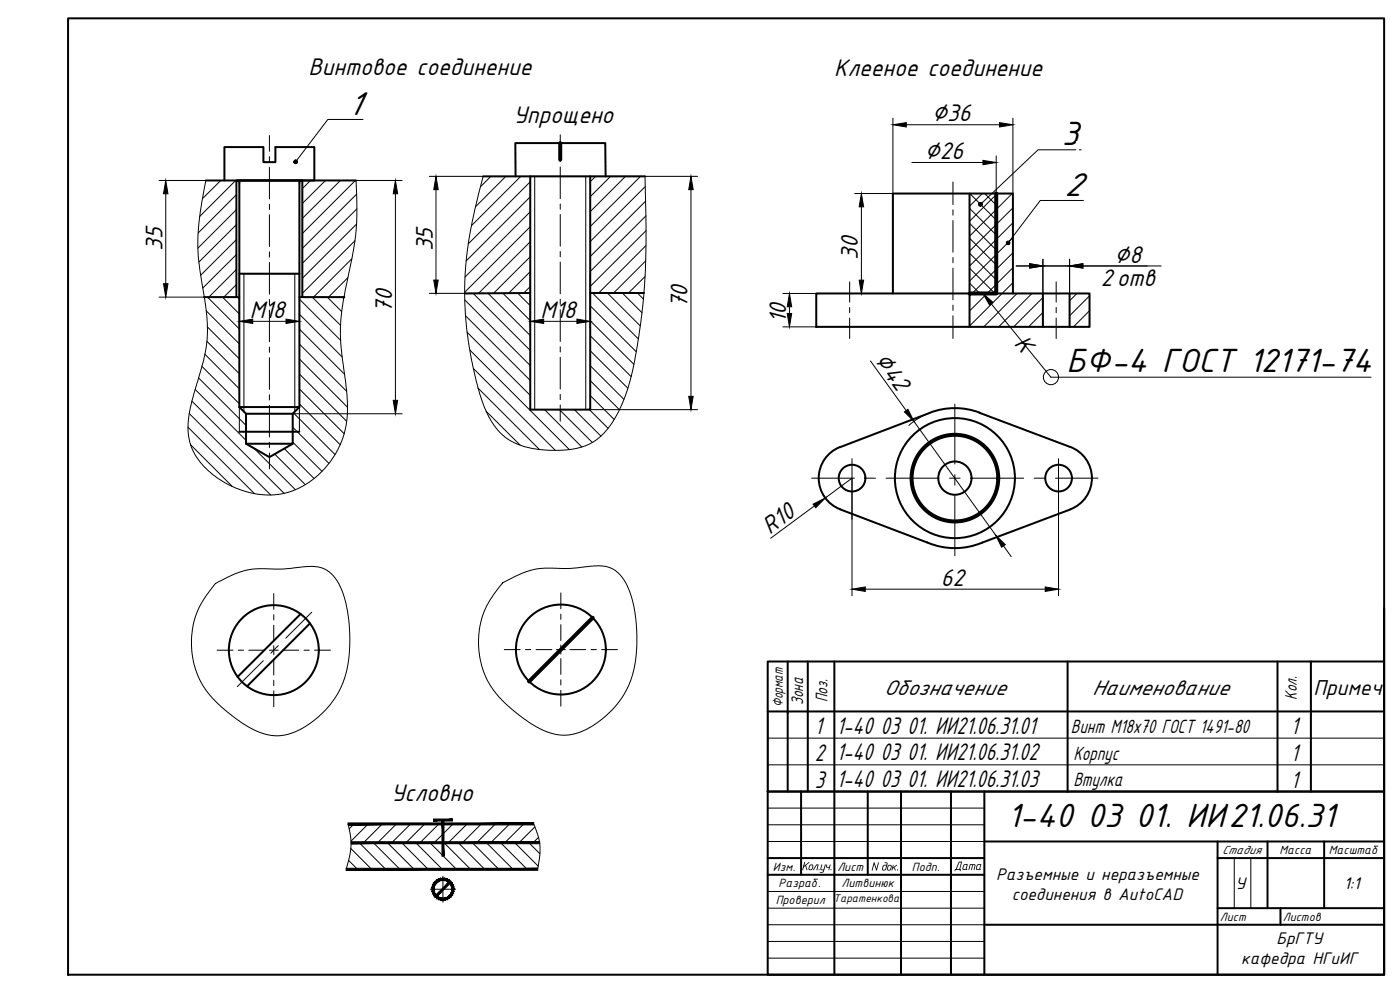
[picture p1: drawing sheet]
<svg xmlns="http://www.w3.org/2000/svg" width="420mm" height="297mm" viewBox="0 0 420 297" stroke-linecap="round" stroke-linejoin="round" font-family="sans-serif">
<!-- layer: 0 -->
<path d="M293.5 259.6l-.3 1.1 .5 .1 .5-1.3zM293.4 259.4l1.1-.1-.4 1.4 .2 .3h-1.2l-.2-.2z" fill="#000"/>
<g fill="none" stroke="#000" stroke-width=".6">
<path d="M20.4 5.5h395v287h-395zM61.8 54.2h45.1M67.3 54.2v-10.1h11.8v4.5h3.6v-4.5h11.6v10.1h-3.8l-.4 .2-.2 .4v67.3l-2.1 2h-14l-2-2M71.2 54.2l.5 .2 .2 .4M71.8 54.9v67.2M145 52.9h48.6M154.7 52.9v-10h26.9l.2 10M159.1 52.9v70h18v-70M291 58.1v40M61.2 89.1h10.6M70.9 89.1v-34.9h19.8v34.9M71.8 82.1h18.1"/>
<path d="M89.9 89.1h13.5M159.1 87.9l-19.6 .2M177.1 87.9h16.2M245 88.1h82v10h-82zM268 88.1v-30h36v30M313 88.1v10M321 88.1v10M71.8 122.1h18.1M71.8 129.5h18.1M73.8 124.1v9h14v-9M73.8 133.1l7.1 4.1 6.9-4.1M252.1 134.1a10 10 0 0 0-6.4 9.4 10 10 0 0 0 6.5 9.3"/>
<path d="M294 123.9l27.1 10.2a10 10 0 0 1 6.6 9.3 10 10 0 0 1-6.5 9.4l-26.4 10a21.1 21.1 0 0 1-16.5 0l-26.2-10M294 123.8a21 21 0 0 0-15 0l-26.9 10.4M90.2 184.2l-18.9 18.9M93 187l-18.8 18.9M236.4 198.5v39M242.4 198.5v39M250.4 198.5v94M320.4 198.5v39M383.4 198.5v39M393.4 198.5v39M415.4 182.5v55h-185M415.4 198.5h-185v39"/>
<path d="M230.4 213.5h185M230.4 237.5h185v55h-185zM240.4 237.5v25M260.4 237.5v25M270.4 237.5v55M285.4 237.5v55M295.4 237.5v55M230.4 257.5h65M295.4 252.5h120M365.4 257.5h50M365.4 252.5v40M380.4 252.5v20"/>
<path d="M397.4 252.5v20M230.4 262.5h65M295.4 277.5h120M365.4 272.5h50M384.3 272.5v5"/>
<circle cx="255.7" cy="143.5" r="4"/>
<circle cx="286.6" cy="143.5" r="18"/>
<circle cx="286.6" cy="143.5" r="5"/>
<circle cx="317.7" cy="143.5" r="4"/>
<circle cx="82.2" cy="195.1" r="13.5"/>
<circle cx="168.3" cy="194.9" r="13.5"/>
</g>
<g fill="none" stroke="#000" stroke-width=".3">
<path d="M108.9 35.8h-10.5l-9.7 12.7M268 35.5v22.6h-11.5M272 37.4h28M304 35.5v22.6M47.7 54.2h14.1l-2.1 12.4-.3 7.8 .6 7.1 2 12.8 .2 7.1-1 6.4-4 14.4-.6 3.7-.2 2.8 .5 3.6 1 3 2.1 3.3 2.4 2.5a26.1 26.1 0 0 0 22.5 7l3.2-.9 2.2-1a27 27 0 0 0 13.8-27.6l-1.7-13.9-.2-6.3 .7-7.5 3.2-16 .8-5.8 .2-8.3-.2-6.6M49.7 58.1v27M66.3 54.2l-5.6 5.4M70.7 54.2l-10.8 10.7M70.9 58.4l-11.4 11.5M80.9 40.6v4.8M80.9 47v1.6M80.9 50.2v9.5"/>
<path d="M87.8 54.2h32.9M93.2 54.2l-2.5 2.4M97.7 54.2l-7 6.9M102.2 54.2l-11.5 11.3M106.6 54.2l-15.9 15.9M107 58.2l-16.3 16.3M118.7 58.1v62M128.8 52.9h16.2l-2.5 10.2-1.5 7.3-1 6.7-.5 7.5v5.9l.6 8.1 1 7.4 1.8 8.4 1.8 6.1 1.9 4.3 1.7 2.9 2.5 2.8 2.8 2 3.4 1.4 3.3 .8 4.7 .4h3.9l4.2-.6 3.7-1.2 2.5-1.5 2-1.9 2.4-3 2.1-3.7 2.2-5.3 1.5-5.1 1.5-7.6 1.4-8.9 .9-8.2 .6-15-.3-20.2M130.8 56.9v27.1M147.3 52.9l-3.1 3.2M151.8 52.9l-9.1 9.1M156.3 52.9l-14.8 14.8"/>
<path d="M159.1 52.9h50.2M159.1 54.5l-18.6 18.7M159.1 59.1l-19.2 19.2M160.5 52.9v70M168.1 40.4v4.9M168.1 46.9v1.6M168.1 50.1v9.5M175.8 52.9v70M178.8 52.9l-1.7 1.6M183.2 52.9l-6.1 6.1M187.7 52.9l-10.6 10.6M192.2 52.9l-15.1 15.1"/>
<path d="M193.6 56l-16.5 16.5M207.4 56.9v62M273 46.8v2h22M286 54.6v6.8M286 58.1h5M291 58.1l8 7.9M294.8 58.1l-3.8 3.8M295.5 58.1l3.5 3.4M299 46.8v41.3M299.3 58.1l-8.3 8.3M303.8 58.1l-12.8 12.8M324.5 44.9h-13l-17.2 16.4"/>
<path d="M70.9 62.9l-11.5 11.6M70.9 67.4l-11.2 11.2M70.9 71.9l-10.7 10.7M70.9 76.4l-10 10M80.9 61.3v1.6M80.9 64.5v9.5M80.9 75.6v1.6M80.9 78.7v9.6M105.6 77.6l-11.5 11.5M106.5 72.2l-15.8 15.8M107 67.2l-16.3 16.3M107.1 62.7l-16.4 16.3"/>
<path d="M159.1 63.5l-19.5 19.6M159.1 68l-19.6 19.7M159.1 72.5l-15.5 15.5M159.1 77l-11 11M168.1 61.2v1.6M168.1 64.3v9.6M168.1 75.5v1.5M168.1 78.6v9.6M193.7 60.4l-16.6 16.6M193.8 78.3l-9.6 9.6M193.9 64.8l-16.8 16.7M193.9 73.7l-14.2 14.2"/>
<path d="M193.9 69.2l-16.8 16.7M258.5 62.1v22M286 63v1.6M286 66.1v9.6M286 77.3v1.5M291 76l8 8M291 71.5l8 8M291 67l8 8M291 62.5l8 8M304 62.4l-13 13M304 66.9l-13 12.9M304 71.3l-13 13"/>
<path d="M304 75.8l-13 13M305 79.8h4M313 77.8v10.3M313 79.8h8M321 77.8v10.3M325 79.8h23.5M325.2 60.1h-13l-9.7 12.8M47.7 89.1h13.5M61.9 93.2l9.9 10M62.2 98.1l9.6 9.6M62.3 89.1l9.5 9.6M66.8 89.1l5 5.1"/>
<path d="M70.9 80.9l-8.2 8.2M70.9 85.4l-3.7 3.7M71.3 89.1l.5 .6M71.8 82.1v16.3M75.8 96.4h10M80.9 89.9v1.5M80.9 93v9.6M89.9 98.7l13.5 13.6M89.9 94.3l12.8 12.8M89.9 89.7l12.3 12.4M89.9 82.1v16.3M93.7 89.1l8.5 8.5"/>
<path d="M98.2 89.1l4.4 4.4M102.7 89.1l.5 .5M103.3 88.9l-.2 .2M104.4 83.3l-5.8 5.8M128.8 88h16.5M139.5 90l19.6 19.7M139.7 94.7l19.4 19.5M140.2 99.7l18.9 18.9M142 88.1l17.1 17.1M146.5 88l12.6 12.7M150.9 88l8.2 8.2M155.4 87.9l3.7 3.8"/>
<path d="M159.1 81.5l-6.4 6.4M159.1 86l-1.9 1.9M159.1 82.1v16.3M163.2 96.4h9.9M168.1 89.7v1.6M168.1 92.9v9.5M177.1 96.2l13.2 13.1M177.1 91.8l13.9 13.8M177.1 82.1v16.3M177.8 87.9l13.8 13.8M182.3 87.9l9.9 9.9M186.8 87.9l5.9 5.9"/>
<path d="M191.3 87.9l1.8 1.8M193.3 87.8l-.2 .1M193.6 83l-5 4.9M235 88.1h10M235 98.1h10M236.9 92v2.1M255 84.6v6.1M255 92.3v1.5M255 95.4v6.2M256.5 88.1h11.5M286 80.4v9.6M286 91.5v1.6"/>
<path d="M286 94.7v6.9M291 84.9l3.1 3.2M291 80.5l7.6 7.6M297.5 91.2l17.9 22h96.1M304 84.8l-13 13M304 80.3l-13 13M305.2 88.1l-10 10M309.7 88.1l-10 10M313 89.3l-8.8 8.8M313 93.8l-4.3 4.3M317 84.6v6.1M317 92.3v1.5"/>
<path d="M317 95.4v6.2M323.2 88.1l-2.2 2.2M327 88.8l-6 6M327 93.2l-4.8 4.9M327 97.7l-.4 .4M58.6 116.8l15.2 15.3M59.6 113.4l14.2 14.2M60.6 109.9l11.2 11.2M61.5 106.3l10.3 10.4M62.1 102.4l9.7 9.7M80.9 104.1v1.6M80.9 107.3v9.5"/>
<path d="M80.9 118.4v1.6M89.9 116.7l13.4 13.4M89.9 112.2l14.1 14.2M89.9 107.7l14.4 14.5M89.9 103.2l14.1 14.2M141 105l29.9 29.9M142.1 110.6l24.6 24.5M143.5 116.5l18.4 18.4M168.1 104v1.6M168.1 107.2v9.5M168.1 118.3v1.6M177.1 118.7l7.2 7.2"/>
<path d="M177.1 114.2l8.8 8.7M177.1 109.7l10.2 10.1M177.1 105.2l11.3 11.3M177.1 100.7l12.3 12.3M261.2 108.3l10.8 14.9M56.4 128.2l19.9 19.9M56.8 124.1l24.4 24.4M57.2 133.4l12.5 12.6M57.6 120.4l27.7 27.6M71.8 122.1v7.4M73.2 123.5v-41.4h15.3v41.4M76.2 134.5l12.5 12.4"/>
<path d="M80.9 121.6v9.5M80.9 132.7v1.6M80.9 135.9v4.8M82.4 136.2l9.2 9.2M85.3 134.6l9 9M87.8 132.6l8.8 8.8M87.8 128.2l10.9 10.8M87.8 124.1h32.9M88.1 123.9l12.4 12.5M89.9 121.2l12.2 12.2M89.9 122.1v7.4M145.9 123.4l10.2 10.2"/>
<path d="M163.4 122.9l11.2 11.2M167.9 122.9l9.9 9.9M168.1 121.5v4.9M172.4 122.9l7.9 7.9M176.9 122.9l5.6 5.6M177.1 122.9h32.2M255.7 137.6v41.2M274.3 126.4l24.5 34.1M279 123.8a21 21 0 0 0-6.3 3.8M286.6 121.2v18M317.7 137.6v41.2M243.6 143.5h12.8"/>
<path d="M244.4 151.8l-13.1 9.7M255.7 143.5l-8 5.9M259.6 143.5h3.1M265.9 143.5h15.9M285 143.5h3.1M286.6 142.4v3.2M286.6 148.8v18M291.3 143.5h15.9M310.4 143.5h3.1M316.7 143.5h12.8M64.7 175.1l5.8-2.9 4.5-1.3 2.4-.3 7.3 .1 8.5-.8 2.4 .2 1.9 .7 1.8 1.2 1.8 2.2 1.3 2.4 .9 2.5 1.4 6.8 .3 7.1-.2 3.4-.6 4.3-.8 2.9-1 2.4-2.5 4.3-3.1 3.6-2.4 2.1-2.8 2-3.3 1.7-3.8 1-3.3-.1-3.2-.8-4.6-2.3-5.8-4.4-4-3.8-2.6-3.4-2.1-4.3-1.1-4.3-.3-3.4 .2-5.1 .9-3.6 1.1-2.9 2-3.4zM82.2 178.1v4.7"/>
<path d="M150.8 174.9l6.1-3 4.3-1.2 2.3-.2 7.4 .1 8.4-.8 2.4 .1 2.1 .8 1.8 1.3 1.7 2 1.3 2.6 .8 2.2 .8 3.1 .6 3.5 .3 7.8-.7 7-1.6 5.1-2.5 4.6-2.1 2.5-1.9 2-4.3 3.3-3.6 1.8-3.7 1h-3.3l-3.2-.9-4.6-2.3-5.9-4.4-4-3.8-2.7-3.6-1.9-4.1-1.1-4-.4-3.7 .3-5.1 .8-3.6 1.6-3.7 1.6-2.5zM168.3 177.9v4.8M259.7 176.8h54M301.2 163.8l2.3 3.2M65.2 195.1h4.7M71.5 195.1h1.6M74.7 195.1h4.8M79 198.2l-7.8 7.8M80.8 195.1h2.7M82.2 184.4v1.6M82.2 187.6v4.8M82.2 193.7v2.7"/>
<path d="M82.2 197.8v4.7M83.5 193.7l-2.2 2.3M84.9 195.1h4.7M91.2 195.1h1.6M93.6 183.7l-7.8 7.8M94.4 195.1h4.8M151.3 194.9h4.8M157.7 194.9h1.6M160.9 194.9h4.7M167 194.9h2.7M168.3 184.3v1.5M168.3 187.4v4.8"/>
<path d="M168.3 193.5v2.8M168.3 197.6v4.8M171 194.9h4.8M177.4 194.9h1.6M180.6 194.9h4.7M82.2 204.1v1.6M82.2 207.3v4.8M168.3 203.9v1.6M168.3 207.1v4.8M230.4 213.5v24v-24h185M230.4 237.5h185M230.4 221.5h185"/>
<path d="M230.4 229.5h185M415.4 237.5h-185h185M104.5 247.2l.6 3.1 .3 3-.4 3.3-1.1 4.2M104.6 258.2l2.7 2.6M105.3 254.6l6.2 6.2M106.3 247.2l-1.5 1.5M107.8 252.8l8 8M110.5 247.2l-5.2 5.2M112 252.8l8.1 8M114.7 247.2l-5.6 5.6M116.3 252.8l8 8M119 247.2l-5.7 5.6"/>
<path d="M120.5 252.8l8 8M123.2 247.2l-5.6 5.6M124.8 252.8l8 8M127.5 247.2l-5.7 5.6M129 252.8l8 8M131.7 247.2l-5.6 5.6M133.2 252.8l8.1 8M136 247.2l-5.7 5.6M137.5 252.8l8 8M140.2 247.2l-5.7 5.6M141.7 252.8l8 8M144.4 247.2l-5.6 5.6"/>
<path d="M146 252.8l8 8M148.7 247.2l-5.6 5.6M150.2 252.8l8 8M152.9 247.2l-5.6 5.6M154.5 252.8l7 7.1M157.2 247.2l-5.7 5.6M158.7 252.8l3.3 3.4M160.2 247.2l1.3 3.7 .5 2.6v2.9l-.6 4.4M160.5 248.1l-4.7 4.7M161.6 251.2l-1.6 1.6M230.4 242.5h65M230.4 247.5h65"/>
<path d="M230.4 252.5h65M370.4 257.5v15M375.4 257.5v15M129.1 266.8h7.6M132.9 262.9v7.8M230.4 267.5h65M230.4 272.5h65M230.4 277.5h65M230.4 282.5h65M230.4 287.5h65"/>
<circle cx="315.4" cy="113.2" r="2.28"/>
<circle cx="132.9" cy="266.8" r="2.84"/>
</g>
<g fill="none" stroke="#000" stroke-width="1.2">
<path d="M168.1 42.9v5M299 58.1v30h-8M177.9 185.3l-19.1 19.2"/>
<circle cx="286.6" cy="143.5" r="13"/>
</g>
<g fill="#000" stroke="#000" stroke-width=".3">
<path d="M268 37.4l4-.6v1.3zM300 36.8l4 .6-4 .7zM49.7 54.2l.7 3.9h-1.3zM118.7 54.2l.6 3.9h-1.3zM130.8 52.9l.7 4h-1.3zM207.4 52.9l.6 4h-1.3zM295 48.1l4 .7-4 .6zM258.5 58.1l.7 4h-1.4zM309 79.1l4 .7-4 .6zM321 79.8l4-.7v1.3zM49.1 85.1h1.3l-.7 4zM71.8 96.4l4-.7v1.3z"/>
<path d="M85.8 95.7l4.1 .7-4.1 .6zM130.2 84h1.3l-.7 4zM159.1 96.4l4.1-.7v1.3zM173.1 95.7l4 .7-4 .6zM236.9 88.1l.7 3.9h-1.3zM236.3 94.1h1.3l-.7 4zM257.8 84.1h1.4l-.7 4zM295 88.1l3 2.6-1 .9zM206.7 118.9h1.3l-.6 4zM118 120.1h1.3l-.6 4zM271.4 123.6l1.1-.8 1.8 3.6zM244 151.3l3.7-1.9-2.9 2.9z"/>
<path d="M255.7 176.8l4-.7v1.3zM298.8 160.5l2.9 2.9-1.1 .8zM313.7 176.1l4 .7-4 .6z"/>
<path d="M88.3 48.3l-.1 .2h.5zM88.2 48.5h.5l-.4 .3zM88.3 48.8l.1 .2 .3-.5z"/>
<path d="M88.7 48.5l-.3 .5 .3 .1zM88.7 48.5l.2 .5-.2 .1zM88.7 48.5l.2 .5 .2-.1z"/>
<path d="M88.8 48l-.1 .5 .3-.3zM88.5 48.1l.3-.1-.1 .5zM88.3 48.3l.4 .2-.2-.4z"/>
<path d="M88.7 48.5l.4 .4 .2-.3zM88.7 48.5l.5-.1 .1 .2zM89 48.2l-.3 .3 .5-.1z"/>
<path d="M293.9 61.7l.2 .1 .2-.5zM294.3 61.3l.1 .5h-.3zM294.3 61.3l.1 .5 .2-.1z"/>
<path d="M293.9 61l-.1 .2 .5 .1zM293.8 61.2l.5 .1-.5 .1zM293.8 61.4l.1 .3 .4-.4z"/>
<path d="M294.3 61.3l.3 .4 .1-.2zM294.3 61.3l.4-.1v.3zM294.3 61.3l.4-.1-.1-.2z"/>
<path d="M294.4 60.8l-.1 .5 .3-.3zM294.1 60.8h.3l-.1 .5zM293.9 61l.4 .3-.2-.5z"/>
<path d="M302.2 72.6l-.2 .2 .5 .1zM302 72.8l.5 .1-.4 .2zM302.1 73.1l.2 .2 .2-.4z"/>
<path d="M302.5 72.9l-.2 .4 .2 .1zM302.5 72.9l.3 .4-.3 .1zM302.5 72.9l.3 .4 .1-.1z"/>
<path d="M302.6 72.4l-.1 .5 .4-.4zM302.4 72.4h.2l-.1 .5zM302.2 72.6l.3 .3-.1-.5z"/>
<path d="M302.5 72.9l.4 .3 .1-.2zM302.5 72.9l.5-.2v.3zM302.9 72.5l-.4 .4 .5-.2z"/>
<path d="M104.5 246.9v.6l55.7-.6zM104.5 247.5l55.7-.6v.6z"/>
<path d="M105.4 252.6v.6l56.6-.6zM105.4 253.2l56.6-.6v.6z"/>
<path d="M130.1 245.7v.6l5.7-.6zM130.1 246.3l5.7-.6v.6z"/>
<path d="M132.6 246.1l.6 10.8v-10.8zM132.6 246.1l.6 10.8h-.6z"/>
<path d="M103.9 260.5v.6l57.5-.6zM103.9 261.1l57.5-.6v.6z"/>
<path d="M134.7 264.6l-3.6 4.4 4-4zM134.7 264.6l-3.6 4.4-.4-.4z"/>
<path d="M135.6 267.3l.6-.5v.6zM135.6 266.8v.5l.6-.5zM136.2 266.2v.6h-.6zM135.6 266.3v.5l.6-.6zM136 265.5l.2 .7-.6 .1zM135.4 265.8l.2 .5 .4-.8zM135.7 265l.3 .5-.6 .3zM135.2 265.3l.2 .5 .3-.8zM135.3 264.5l.4 .5-.5 .3zM135.3 264.5l-.5 .4 .4 .4zM134.8 264.1l.5 .4-.5 .4zM134.8 264.1l-.4 .5 .4 .3zM134.2 263.8l.6 .3-.4 .5zM134.2 263.8l-.3 .5 .5 .3zM133.6 263.6l.6 .2-.3 .5zM133.6 263.6l-.1 .6 .4 .1zM132.9 263.5l.7 .1-.1 .6zM132.9 263.5v.6l.6 .1zM132.3 263.6l.6-.1v.6zM132.3 263.6l.1 .6 .5-.1zM131.7 263.8l.6-.2 .1 .6zM131.7 263.8l.2 .5 .5-.1zM131.1 264.1l.6-.3 .2 .5zM131.1 264.1l.3 .5 .5-.3zM130.6 264.5l.5-.4 .3 .5zM130.6 264.5l.4 .4 .4-.3zM130.6 264.5l.4 .4-.8 .1zM130.2 265l.5 .3 .3-.4zM130.2 265l.5 .3-.8 .2zM129.9 265.5l.5 .3 .3-.5zM129.9 265.5l.5 .3-.7 .4zM129.7 266.2l.6 .1 .1-.5zM129.7 266.2l.6 .1-.7 .5zM129.6 266.8h.6l.1-.5zM129.6 266.8h.6l-.5 .6zM130.2 266.8l-.5 .6 .6-.1zM129.7 267.4l.6-.1-.4 .8zM130.3 267.3l-.4 .8 .5-.3zM129.9 268.1l.5-.3-.2 .8zM130.4 267.8l-.2 .8 .5-.3zM130.2 268.6l.5-.3-.1 .8zM130.7 268.3l-.1 .8 .4-.4zM130.6 269.1l.4-.4 .1 .9zM131 268.7l.1 .9 .3-.5zM131.4 269.1l.3 .8-.6-.3zM131.4 269.1l.3 .8 .2-.6zM131.9 269.3l.4 .8-.6-.2zM131.9 269.3l.4 .8 .1-.6zM132.4 269.5l.5 .6h-.6zM132.4 269.5l.5 .6v-.6zM132.9 269.5l.7 .6h-.7zM132.9 269.5l.7 .6-.1-.6zM133.5 269.5l.7 .4-.6 .2zM133.5 269.5l.7 .4-.3-.6zM133.9 269.3l.9 .3-.6 .3zM133.9 269.3l.9 .3-.4-.5zM134.4 269.1h.9l-.5 .5zM134.4 269.1h.9l-.5-.4zM134.8 268.7l.9-.1-.4 .5zM135.2 268.3l-.4 .4 .9-.1zM135.2 268.3l.8-.2-.3 .5zM135.4 267.8l-.2 .5 .8-.2zM135.4 267.8l.8-.4-.2 .7zM135.6 267.3l-.2 .5 .8-.4z"/>
</g>
<path d="M275.1 45.5l-1.9 3.5M323.1 45.1h.5" fill="none" stroke="#fff" stroke-width=".3"/>
<g fill="#fff" stroke="#fff" stroke-width=".3">
<path d="M270.3 45.2l4.8 .3-1.9 3.5zM270.3 45.2l2.1 6.6 .8-2.8z"/>
<path d="M323.2 42.5l.4 2.6v-2.6zM323.2 42.5l.4 2.6h-.5z"/>
</g>
<g font-size="10.9">
<text x="104.3" y="34.4">1</text>
<text x="318.7" y="43.5">3</text>
<text x="319.4" y="58.7">2</text>
<text x="320.1" y="111.8">БФ-4 ГОСТ 12171-74</text>
<text x="302.4" y="248.1">1-40 03 01. ИИ21.06.31</text>
</g>
<g font-size="8">
<text x="92.6" y="22.4">Винтовое соединение</text>
<text x="250.4" y="22.9">Клееное соединение</text>
<text x="154.1" y="36.9">Упрощено</text>
<text x="279.8" y="36.4">∅36</text>
<text x="277.6" y="47.8">∅26</text>
<text x="48.8" y="75.2" transform="rotate(-90 48.8 75.2)">35</text>
<text x="129.9" y="75.5" transform="rotate(-90 129.9 75.5)">35</text>
<text x="257.5" y="78" transform="rotate(-90 257.5 78)">30</text>
<text x="334.5" y="78.8">∅8</text>
<text x="330.3" y="85.8">2отв</text>
<text x="74.9" y="95.4">M18</text>
<text x="117.7" y="93.8" transform="rotate(-90 117.7 93.8)">70</text>
<text x="162.2" y="95.4">M18</text>
<text x="206.3" y="92.5" transform="rotate(-90 206.3 92.5)">70</text>
<text x="235.9" y="96.9" transform="rotate(-90 235.9 96.9)">10</text>
<text x="304.2" y="103.2" transform="rotate(50 304.2 103.2)">К</text>
<text x="262.4" y="108.1" transform="rotate(54 262.4 108.1)">∅42</text>
<text x="231.1" y="160.4" transform="rotate(-37 231.1 160.4)">R10</text>
<text x="282.4" y="175.8">62</text>
<text x="244.5" y="220.3">1</text>
<text x="251.1" y="220.1">1-40 03 01. ИИ21.06.31.01</text>
<text x="387.4" y="220.3">1</text>
<text x="244.5" y="228.3">2</text>
<text x="251.1" y="228.1">1-40 03 01. ИИ21.06.31.02</text>
<text x="387.4" y="228.3">1</text>
<text x="244.5" y="236.3">3</text>
<text x="251.1" y="236.1">1-40 03 01. ИИ21.06.31.03</text>
<text x="387.4" y="236.3">1</text>
<text x="117.4" y="240.2">Условно</text>
</g>
<g font-size="7">
<text x="265.3" y="208.4">Обозначение</text>
<text x="327.8" y="208.4">Наименование</text>
<text x="394.2" y="208.5">Примеч.</text>
</g>
<g font-size="6.4">
<text x="321.4" y="220">Винт М18х70 ГОСТ 1491-80</text>
<text x="322.1" y="228.2">Корпус</text>
<text x="322.1" y="236">Втулка</text>
</g>
<g font-size="5.6">
<text x="241.1" y="211.6" transform="rotate(-90 241.1 211.6)">Зона</text>
<text x="248.4" y="210.7" transform="rotate(-90 248.4 210.7)">Поз.</text>
<text x="389.2" y="210" transform="rotate(-90 389.2 210)">Кол.</text>
</g>
<g font-size="5.4">
<text x="299" y="264.1">Разъемные и неразъемные</text>
<text x="303.7" y="269.9">соединения в AutoCAD</text>
<text x="370.8" y="266.7">У</text>
<text x="403.3" y="266.7">1:1</text>
<text x="383" y="283.3">БрГТУ</text>
<text x="372.5" y="289.1">кафедра НГиИГ</text>
</g>
<text font-size="4.8" x="234.9" y="212.2" transform="rotate(-90 234.9 212.2)">Формат</text>
<g font-size="3.9">
<text x="366.8" y="256.2">Стадия</text>
<text x="384" y="256.2">Масса</text>
<text x="398.8" y="256.2">Масштаб</text>
<text x="232" y="261.2">Изм.</text>
<text x="240.5" y="261.1">Кол .уч.</text>
<text x="251.3" y="261.2">Лист</text>
<text x="261.3" y="261.2">Nдок .</text>
<text x="273.7" y="261.2">Подп.</text>
<text x="286.3" y="261">Дата</text>
<text x="233.7" y="266">Разраб.</text>
<text x="252.6" y="266.2">Литвинюк</text>
<text x="232.8" y="271.1">Проверил Таратенкова</text>
<text x="366.1" y="276.2">Лист</text>
<text x="385" y="276.2">Листов</text>
</g>
</svg>
